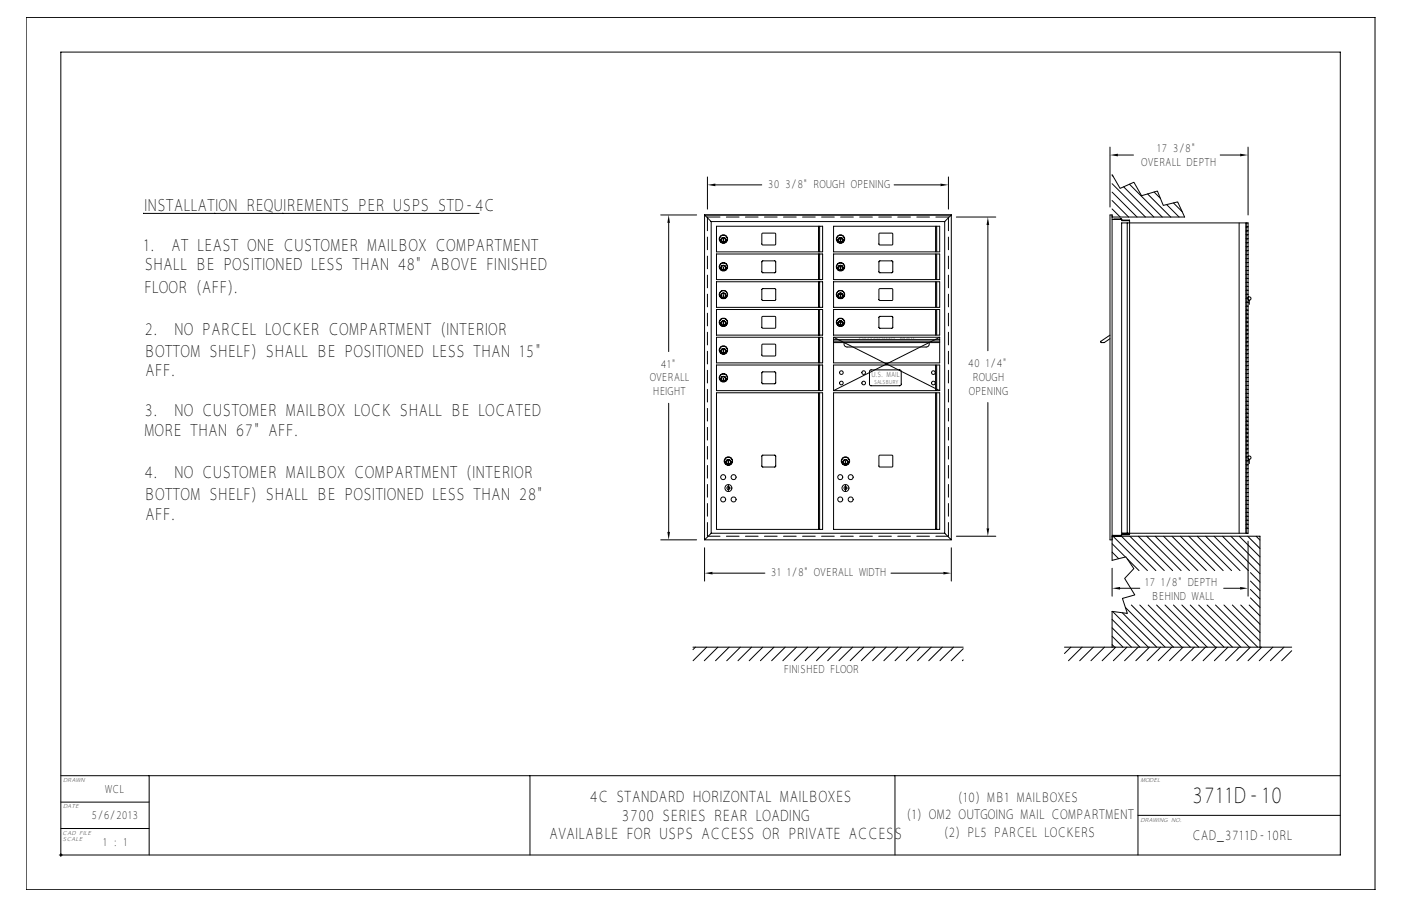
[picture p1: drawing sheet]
<svg xmlns="http://www.w3.org/2000/svg" width="432mm" height="279mm" viewBox="0 0 432 279" stroke-linecap="round" stroke-linejoin="round" font-family="sans-serif">
<g fill="none" stroke="#000" stroke-width=".31">
<path d="M8.1 5.4h415.7v269h-415.7zM218 54.6v9.9M220.5 57h14.3M275.6 57h14.3M292.3 54.6v9.9M342.1 45.4v18.4M342.8 53.8l2.4 4.3 4.3-1.9 2.3 4.2 4.9-1.5 1.8 4.4 4.5-1 2.1 4.6h-22.3M342.8 59.2l7.6 7.7M342.8 56.7l10.2 10.2M342.8 54.1l.3 .3M344.6 47.8h4.7M346.3 57.6l9.3 9.3"/>
<path d="M348.1 56.8l10.1 10.1M353.7 59.8l7.1 7.1M355.7 59.2l1.9 2M376.1 47.8h6.1M384.7 45.4v20.9M44.4 65.8h-.3h103.7M203.6 66.3h11.1M206.1 68.7v39.7M217.2 66.3h76M217.2 66.3v100.2M217.2 66.3l2 2M218 66.9v.3"/>
<path d="M219.2 68.3v96.1h72M219.2 68.3h72M220.8 69.8h32.7v7.9h-32.7zM220.8 78.3h32.7v7.9h-32.7zM222.9 73.8l.1 .7zM234.9 72h4.1v3.5h-4.1zM252.3 69.8v7.9M252.3 78.3v7.9M252.6 69.8v7.9M252.6 78.3v7.9M256.9 69.8h32.7v7.9h-32.7zM256.9 78.3h32.7v7.9h-32.7z"/>
<path d="M258.6 73.7h.9M259 73.8v.7l.1-.7M259.1 73.2v1M271 72h4.1v3.5h-4.1zM288.4 69.8v7.9M288.4 78.3v7.9M288.7 69.8v7.9M288.7 78.3v7.9M291.2 68.3v96.1M292.3 66.9v.3M293.2 66.3v100.2l-2-2.1M293.2 66.3l-2 2"/>
<path d="M294.8 66.9h12.1M304.5 69.4v38.8M342.8 67.7l2.9-.2v.5h2.5h-2.5M342.8 64.4l2.5 2.5M342.8 61.8l5.1 5.1M343.3 67.7v-.2h2.1v.2M345.7 68.7h38.4v95.7h-38.4zM346 68v-.1h2.1l.1 96.8M347.4 68.7v95.7M359.6 63.1l3.8 3.8M361.7 62.6l2.7 2.7M381.9 68.7v95.7"/>
<path d="M384.1 68.7h.6v95.7h-.6zM384.1 70h.6M384.1 71.2h.6M384.1 72.4h.6M384.1 73.6h.6M384.1 74.9h.6M384.1 76.1h.6M384.1 77.3h.6M384.1 78.5h.6M384.1 79.7h.6M220.8 86.9h32.7v7.9h-32.7zM220.8 95.4h32.7v7.9h-32.7z"/>
<path d="M222.9 90.9l.1 .7zM222.9 82.3l.1 .8zM222.9 99.4l.1 .8zM234.9 89.1h4.1v3.5h-4.1zM234.9 80.5h4.1v3.5h-4.1zM234.9 97.7h4.1v3.4h-4.1zM252.3 86.9v7.9M252.3 95.4v7.9M252.6 86.9v7.9M252.6 95.4v7.9M256.9 86.9h32.7v7.9h-32.7zM256.9 95.4h32.7v7.9h-32.7z"/>
<path d="M258.6 90.8h.9M258.6 82.3h.9M258.6 99.4h.9M259 82.3l.1 .8zM259 99.4l.1 .8zM259 90.9l.1 .7zM259.1 81.8v1M259.1 90.4v.9M259.1 98.9v1M271 89.1h4.1v3.5h-4.1zM271 80.5h4.1v3.5h-4.1zM271 97.7h4.1v3.4h-4.1z"/>
<path d="M288.4 86.9v7.9M288.4 95.4v7.9M288.7 86.9v7.9M288.7 95.4v7.9M384.1 81h.6M384.1 82.2h.6M384.1 83.4h.6M384.1 84.6h.6M384.1 85.9h.6M384.1 87.1h.6M384.1 88.3h.6M384.1 89.5h.6"/>
<path d="M384.1 90.8h.6M384.1 92h.6M384.1 93.2h.6M384.1 94.4h.6M384.1 95.6h.6M384.1 96.9h.6M384.1 98.1h.6M384.1 99.3h.6M384.7 91.7a.51 .51 0 0 1 .7 0 .51 .51 0 0 1 0 .7 .51 .51 0 0 1-.7 0M385.1 92.6v1.3M220.8 104h32.7v7.9h-32.7zM220.8 112.6h32.7v7.9h-32.7z"/>
<path d="M222.9 116.6l.1 .7zM222.9 108l.1 .7zM234.9 106.2h4.1v3.5h-4.1zM234.9 114.8h4.1v3.5h-4.1zM252.3 104v7.9M252.3 112.6v7.9M252.6 104v7.9M252.6 112.6v7.9M256.9 105.6h32.7M256.9 104v7.9h32.7v-7.9M256.9 104l32.7 16.5M256.9 105.2h32.7"/>
<path d="M256.9 104.7h32.7M256.9 104h32.7M260.2 105.6a.95 .95 0 0 0 .9 1.4h24.4a.95 .95 0 0 0 .8-1.4M268.1 114.2l9.4-.1 .3 .5-.1 4.1-.4 .3-9-.1-.3-.4zM288.4 112.6v7.9M288.7 112.6v7.9M289.6 104l-32.7 16.5M342.1 103.3l-2.9 2.2 1.1 .1 1.8-1.1M384.1 100.5h.6M384.1 101.8h.6M384.1 103h.6M384.1 104.2h.6"/>
<path d="M384.1 105.4h.6M384.1 106.7h.6M384.1 107.9h.6M384.1 109.1h.6M384.1 110.3h.6M384.1 111.5h.6M384.1 112.8h.6M384.1 114h.6M384.1 115.2h.6M384.1 116.4h.6M384.1 117.7h.6M384.1 118.9h.6"/>
<path d="M206.1 124.4v39.6M220.8 121.1h32.7v42.2h-32.7zM252.3 121.1v42.2M252.6 121.1v42.2M256.9 120.5v-7.9h32.7v7.9M256.9 120.5h32.7M256.9 121.1h32.7v42.2h-32.7zM288.4 121.1v42.2M288.7 121.1v42.2M304.5 124.1v38.8M384.1 120.1h.6M384.1 121.3h.6"/>
<path d="M384.1 122.5h.6M384.1 123.8h.6M384.1 125h.6M384.1 126.2h.6M384.1 127.4h.6M384.1 128.7h.6M384.1 129.9h.6M384.1 131.1h.6M384.1 132.3h.6M384.1 133.6h.6M384.1 134.8h.6M384.1 136h.6"/>
<path d="M384.1 137.2h.6M384.1 138.4h.6M384.1 139.7h.6M224.4 142.2l.2 .8zM224.5 149.4v2.2M234.9 140.5h4.1v3.4h-4.1zM260.5 142.2l.2 .8zM260.6 149.4v2.2M271 140.5h4.1v3.4h-4.1zM384.1 140.9h.6M384.1 142.1h.6M384.1 143.3h.6"/>
<path d="M384.1 144.6h.6M384.1 145.8h.6M384.1 147h.6M384.1 148.2h.6M384.1 149.4h.6M384.1 150.7h.6M384.1 151.9h.6M384.1 153.1h.6M384.1 154.3h.6M384.1 155.6h.6M384.1 156.8h.6M384.1 158h.6"/>
<path d="M384.1 159.2h.6M384.7 140.8a.51 .51 0 0 1 .7 0 .51 .51 0 0 1 0 .7 .51 .51 0 0 1-.7 0M385.1 141.7v1.2M203.6 166.5h11.1M217.2 168.9v10.3M218 165.1v.3M219.2 164.4l-2 2.1h76M219.6 176.8h16.1M274.6 176.8h16.2M292.3 165.1v.3M293.2 168.9v10.3M294.8 165.4h12.1"/>
<path d="M342.8 166.5h-.7v-100.2h.7v106.5l4.2-1.1 2.5 3.7-2.9 3 3.2 5.1-3.9 1 1.6 4.7-4.7-.7v11.1M342.8 165.1h2.6v.2M342.8 165.4h45.5v34.2M342.8 175.2v8.7M342.8 170.3l2 2M342.8 167.7l4.1 4.1M343 165.4l10.6 10.6M345.4 165.1v.2M345.6 165.4l10.6 10.6M345.7 164.4h2.5M346 164.7v.2h2.1v-.2M347.4 172.3l3.7 3.7"/>
<path d="M348.2 164.7h-2.5v.6h-2.4v-.2M348.2 165.4l10.6 10.6M350.8 165.4l10.6 10.6M353.4 165.4l10.6 10.6M356 165.4l10.6 10.6M358.6 165.4l10.6 10.6M361.2 165.4l10.6 10.6M363.8 165.4l10.6 10.6M366.4 165.4l10.6 10.6M369 165.4l10.6 10.6M371.6 165.4l10.6 10.6M374.2 165.4l10.6 10.6"/>
<path d="M376.8 165.4l11.5 11.5M379.4 165.4l8.9 8.9M382 165.4l6.3 6.3M384.1 160.5h.6M384.1 161.7h.6M384.1 162.9h.6M384.5 165.4l3.8 3.7M384.7 166.9v17M385.4 179.2l2.9 2.9M385.4 176.6l2.9 2.9M387.1 165.4l1.2 1.2M213.6 199.6h83.3"/>
<path d="M214.3 199.6l-.7 .7M217.8 199.6l-4.2 4.2M221.3 199.6l-4.2 4.2M224.7 199.6l-4.2 4.2M228.2 199.6l-4.2 4.2M231.6 199.6l-4.2 4.2M235.1 199.6l-4.2 4.2M238.5 199.6l-4.1 4.2M242 199.6l-4.2 4.2M245.5 199.6l-4.2 4.2M248.9 199.6l-4.2 4.2M252.4 199.6l-4.2 4.2"/>
<path d="M255.8 199.6l-4.1 4.2M259.3 199.6l-4.2 4.2M262.8 199.6l-4.2 4.2M266.2 199.6l-4.2 4.2M269.7 199.6l-4.2 4.2M273.1 199.6l-4.1 4.2M276.6 199.6l-4.2 4.2M280.1 199.6l-4.2 4.2M283.5 199.6l-4.2 4.2M287 199.6l-4.2 4.2M290.4 199.6l-4.2 4.2M293.9 199.6l-4.2 4.2"/>
<path d="M328.1 199.6h70M330 199.6l-1.9 1.9M333.5 199.6l-4.2 4.2M337 199.6l-4.2 4.2M340.4 199.6l-4.2 4.2M342.8 198.8l.7 .8M342.8 196.2l3.3 3.4M342.8 193.6l5.9 6M342.8 191l8.5 8.6M342.9 188.6l11 11M343.9 199.6l-4.2 4.2M345.2 181.4h6.1"/>
<path d="M345.9 189l10.6 10.6M346.9 187.3l12.2 12.3M347.3 199.6l-4.2 4.2M348.7 186.6l13 13M350.8 199.6l-4.2 4.2M351.3 186.6l13 13M353.9 186.6l13 13M354.2 199.6l-4.1 4.2M356.5 186.6l13 13M357.7 199.6l-4.2 4.2M359.1 186.6l13 13M361.2 199.6l-4.2 4.2"/>
<path d="M361.7 186.6l13 13M364.3 186.6l13 13M364.6 199.6l-4.2 4.2M366.8 186.6l13.1 13M368.1 199.6l-4.2 4.2M369.4 186.6l13 13M371.5 199.6l-4.1 4.2M372 186.6l13 13M374.6 186.6l13 13M375 199.6l-4.2 4.2M377.2 181.4h5M377.2 186.6l11.1 11.1"/>
<path d="M378.5 199.6l-4.2 4.2M379.8 186.6l8.5 8.5M381.9 199.6l-4.2 4.2M382.4 186.6l5.9 5.9M385 186.6l3.3 3.3M385.4 199.6l-4.2 4.2M385.4 184.4l2.9 2.9M385.4 181.8l2.9 2.9M388.8 199.6l-4.1 4.2M392.3 199.6l-4.2 4.2M395.8 199.6l-4.2 4.2M296.9 200.1l-3.7 3.7"/>
<path d="M296.9 203.5l-.3 .3M398.1 200.7l-3.1 3.1M18.8 239.2h394.3M46 239.2v24.5M163.3 239.2v24.5M275.8 239.2v24.5M350.7 239.2v24.5M18.8 247.4h27.2M18.8 255.5h27.2M53.8 243.6l.7-.5 1.2-.3h55.3a2.68 2.68 0 0 1 2.6 2.7v6.3a2.68 2.68 0 0 1-2.6 2.7h-55.3a2.68 2.68 0 0 1-2.7-2.7v-6.7zM54.1 243.9l.9-.6 .7-.1h55.3a2.29 2.29 0 0 1 2.3 2.3v6.3a2.29 2.29 0 0 1-2.3 2.3h-55.3a2.29 2.29 0 0 1-2.3-2.3v-6.7zM54.3 244.2l1.4-.6h55.3a1.91 1.91 0 0 1 1.9 1.9v6.3a1.91 1.91 0 0 1-1.9 1.9h-55.3a1.91 1.91 0 0 1-1.9-1.9v-6.3z"/>
<path d="M55 244.8l.7-.3h55.3l.6 .3 .3 .7v6.3l-.3 .7-.6 .3h-55.3l-.7-.3-.3-.7v-6.3zM55.1 246.4h1.7M55.1 249.4h5.9M55.1 249.8h1.2M55.1 250.2h1.3M55.1 250.6h1.4M55.1 251h1.8M55.1 246.8h1.4M55.1 247.2h1.3M55.1 247.5h1.2M55.1 247.9h1.2M55.1 248.3h1.2"/>
<path d="M55.1 248.7h1.4M55.1 249.1h1.6M55.1 251.4h56.5M55.1 251.7h56.5M55.1 245.6h56.5M55.1 246h56.5M55.1 252.1h56.4M55.1 245.2h56.4M55.6 252.4h55.5M55.6 244.9h55.5M55.7 244.9l-.4 .2-.2 .4v6.3l.2 .4 .4 .2M56.3 249.4a1.48 1.48 0 0 0 1.4 1.9"/>
<path d="M56.5 249.4l.2 1.1 .7 .5h3.9a1.52 1.52 0 0 0 1.2-1.4 1.52 1.52 0 0 0-1.2-1.5h-2.9l-.3-.3 .3-.3h2.3l.3 .4h1.5l-.1-1-.5-.5-4.2-.1a1.52 1.52 0 0 0-1.2 1.5 1.52 1.52 0 0 0 1.2 1.5h3l.3 .3-.3 .3h-2.3l-.3-.5M57.7 246.1a1.73 1.73 0 0 0-1.4 1.7 1.73 1.73 0 0 0 1.4 1.7M58.2 249.8h2.6M58.3 247.8h2.4M61.3 246.1a1.54 1.54 0 0 1 1.4 2h-.6l.4 .5 .2 1.1 1.9-3.5M62.2 246.4h2.3M62.3 248.3h1.2M62.5 246.8h1.8M62.6 248.7h.7M62.7 247.2h1.4M62.7 249.1h.4M62.7 247.5h1.2"/>
<path d="M62.7 247.9h1M64.2 251.1l.4-.9h2.7l.5 .9M64.2 251h3.5M64.4 250.6h3.1M64.8 246.3h2.4l2.5 4.7h-1.7l-.7-1.1h-2.7l-.6 1.1h-1.8zM66 247.7l.3 .6h-.6zM66 247.3l.7 1.4h-1.5zM67.3 246.2l2.4 4.4v-4.3M67.5 246.4h2.2M67.7 246.8h2M67.9 247.2h1.8M68.1 247.5h1.6"/>
<path d="M68.3 247.9h1.4M68.5 248.3h1.2M68.7 248.7h1M68.9 249.1h.8M69.1 249.4h.6M69.3 249.8h.4M69.9 246.3h1.5v3.6h3.9v1.1h-5.4zM71.6 246.8h3.9M71.6 247.2h3.7M71.6 247.5h3.7M71.6 247.9h3.7M71.6 248.3h3.7"/>
<path d="M71.6 248.7h3.8M75.5 251v-.4l.5 .5 .7 .2M75.8 246.4h-4.2v3h3.7M75.8 246.6l.9-.3h3.9l.7 .6 .2 1h-1.6l-.3-.4h-2.3l-.3 .3 .3 .3h3a1.52 1.52 0 0 1 1.2 1.5 1.52 1.52 0 0 1-1.2 1.4l-4.2-.1-.5-.4-.1-1.1h1.5l.3 .5h2.3l.3-.3-.3-.3h-2.9a1.56 1.56 0 0 1-.9-2.7zM76.7 246.1a1.75 1.75 0 0 0-1.5 1.2 1.75 1.75 0 0 0 .5 1.8h-4.1M77.2 249.8h2.6M77.4 249.4h2.2M77.5 247.5h2.1M77.5 247.9h2.1M80.3 246.1a1.54 1.54 0 0 1 1.4 2h-.7a1.77 1.77 0 0 1 .7 1.8 1.77 1.77 0 0 1-1.4 1.4M81.1 251h1.1M81.2 246.4h1"/>
<path d="M81.3 248.3h.9M81.5 250.6h.7M81.5 246.8h.7M81.5 248.7h.7M81.6 250.2h.6M81.6 247.2h.6M81.7 249.1h.5M81.7 249.4h.5M81.7 249.8h.5M81.7 247.5h.5M81.7 247.9h.5M82.2 246.3v4.7"/>
<path d="M84 249.2h2.6l.3 .4-.3 .3h-2.6zM84 247.4h2.6l.3 .4-.3 .3h-2.6zM84.2 249.4l2.5 .2-2.5 .1zM84.2 247.6l2.5 .1-2.5 .2zM87.1 246.1a1.62 1.62 0 0 1 1.3 2.4 1.69 1.69 0 0 1-1.2 2.8M87.1 246.3a1.44 1.44 0 0 1 1 2.3 1.49 1.49 0 0 1-.9 2.4h-4.8v-4.7h4.8M88 246.4h1.2M88.1 251h1.7M88.3 246.8h.9M88.4 250.6h1M88.5 248.3h.7M88.5 248.7h.7"/>
<path d="M88.5 247.2h.7M88.5 247.9h.7M88.5 247.5h.7M88.6 250.2h.7M88.6 249.1h.6M88.6 249.4h.6M88.6 249.8h.6M89.2 246.3v3.6a1.4 1.4 0 0 0 1.4 1.4M89.4 246.3h1.6v3.3l.3 .3 3-.1 .1-3.5h1.5l-.1 4.2-.5 .4-.6 .1-4.7-.1-.4-.4-.2-.6zM91.2 246.3l.1 3.4h2.9v-3.4M91.2 246.4h3M91.2 249.4h3"/>
<path d="M91.2 246.8h3M91.2 247.2h3M91.2 247.5h3M91.2 247.9h3M91.2 248.3h3M91.2 248.7h3M91.2 249.1h3M95.6 251h1.2M95.9 250.6h.9M96.1 250.2h.7M96.1 246.3v3.6a1.4 1.4 0 0 1-1.4 1.4M96.1 246.4h.7"/>
<path d="M96.1 249.4h.7M96.1 249.8h.7M96.1 246.8h.7M96.1 247.2h.7M96.1 247.5h.7M96.1 247.9h.7M96.1 248.3h.7M96.1 248.7h.7M96.1 249.1h.7M96.8 246.3v4.7M98.6 247.4h2.7l.2 1.1-.3 .2h-2.6zM98.8 247.6h2.4l.1 .8-2.5 .1z"/>
<path d="M98.8 250.2h2.5M98.8 250.6h2.5M98.8 251h2.5M98.8 247.9h2.5M98.8 248.3h2.5M101.3 250.2l-2.5-.1v.9M101.3 250.2v.8M101.8 246.1a1.4 1.4 0 0 1 1.4 1.4v1.1l1.6 .1M102.9 246.4l2.7 3.2v1.4M103 248.6v.2a.48 .48 0 0 0-.3 .5 .48 .48 0 0 0 .3 .4v1.3h-1.5v-.9l-.3-.2h-2.6v1.1h-1.6v-4.7h4.8l.9 .3a2.15 2.15 0 0 1 .3 2M103 246.3h2l1.6 1.8 1.6-1.8h2l-2.8 3.2v1.5h-1.6v-1.5zM103.1 249.4h2.4"/>
<path d="M103.1 249.1h2.1M103.2 247.2h.3M103.2 249.8h2.4M103.2 248.6l-.2 .7 .2 1.7M103.2 250.2h2.4M103.2 250.6h2.4M103.2 251h2.4M103.2 247.5h.6M103.2 247.9h1M103.2 248.3h1.3M105.2 246.1l1.4 1.6 1.4-1.6M105.4 246.4h2.4"/>
<path d="M105.8 246.8h1.7M106.1 247.2h1M106.4 247.5h.4M107.6 249.8h4M107.6 250.2h4M107.6 250.6h4M107.6 251h4M107.7 249.4h3.9M108 249.1h3.6M108.4 248.7h3.2M108.7 248.3h2.9M109 247.9h2.6"/>
<path d="M109.4 247.5h2.2M109.7 247.2h1.9M110 246.8h1.6M111 244.9l.4 .2 .2 .4v6.3l-.2 .4-.4 .2M111.6 246.4h-1.2l-2.8 3.2v1.4M350.7 251.4h62.4M18.3 263.7h394.8v-247.6h-394.3v248.1"/>
<circle cx="223" cy="73.7" r="1.28"/>
<circle cx="223" cy="74" r=".7"/>
<circle cx="223" cy="74" r=".73"/>
<circle cx="223" cy="74" r=".76"/>
<circle cx="223" cy="73.7" r="1.19"/>
<circle cx="259.1" cy="74" r=".73"/>
<circle cx="259.1" cy="73.7" r="1.19"/>
<circle cx="259.1" cy="74" r=".7"/>
<circle cx="259.1" cy="74" r=".76"/>
<circle cx="259.1" cy="73.7" r="1.28"/>
<circle cx="223" cy="99.4" r="1.28"/>
<circle cx="223" cy="90.8" r="1.28"/>
<circle cx="223" cy="82.3" r="1.28"/>
<circle cx="223" cy="99.7" r=".7"/>
<circle cx="223" cy="91.1" r=".7"/>
<circle cx="223" cy="82.6" r=".7"/>
<circle cx="223" cy="82.6" r=".73"/>
<circle cx="223" cy="91.1" r=".73"/>
<circle cx="223" cy="99.7" r=".73"/>
<circle cx="223" cy="82.6" r=".76"/>
<circle cx="223" cy="99.7" r=".76"/>
<circle cx="223" cy="91.1" r=".76"/>
<circle cx="223" cy="82.3" r="1.19"/>
<circle cx="223" cy="90.8" r="1.19"/>
<circle cx="223" cy="99.4" r="1.19"/>
<circle cx="259.1" cy="99.7" r=".76"/>
<circle cx="259.1" cy="82.6" r=".73"/>
<circle cx="259.1" cy="82.6" r=".76"/>
<circle cx="259.1" cy="82.3" r="1.19"/>
<circle cx="259.1" cy="90.8" r="1.19"/>
<circle cx="259.1" cy="99.4" r="1.19"/>
<circle cx="259.1" cy="99.7" r=".73"/>
<circle cx="259.1" cy="82.6" r=".7"/>
<circle cx="259.1" cy="99.7" r=".7"/>
<circle cx="259.1" cy="90.8" r="1.28"/>
<circle cx="259.1" cy="91.1" r=".76"/>
<circle cx="259.1" cy="91.1" r=".7"/>
<circle cx="259.1" cy="82.3" r="1.28"/>
<circle cx="259.1" cy="99.4" r="1.28"/>
<circle cx="259.1" cy="91.1" r=".73"/>
<circle cx="223" cy="116.5" r="1.19"/>
<circle cx="223" cy="116.8" r=".7"/>
<circle cx="223" cy="116.8" r=".76"/>
<circle cx="223" cy="116.5" r="1.28"/>
<circle cx="223" cy="108" r="1.28"/>
<circle cx="223" cy="116.8" r=".73"/>
<circle cx="223" cy="108.3" r=".7"/>
<circle cx="223" cy="108.3" r=".73"/>
<circle cx="223" cy="108.3" r=".76"/>
<circle cx="223" cy="108" r="1.19"/>
<circle cx="259.3" cy="114.9" r=".56"/>
<circle cx="259.3" cy="118.1" r=".56"/>
<circle cx="266.2" cy="118.1" r=".56"/>
<circle cx="266.2" cy="114.9" r=".56"/>
<circle cx="287.7" cy="114.9" r=".56"/>
<circle cx="287.7" cy="118.1" r=".56"/>
<circle cx="222.9" cy="147.1" r=".76"/>
<circle cx="222.9" cy="154" r=".76"/>
<circle cx="224.5" cy="142.2" r="1.19"/>
<circle cx="224.5" cy="150.5" r="1.07"/>
<circle cx="224.5" cy="142.5" r=".7"/>
<circle cx="224.5" cy="142.5" r=".73"/>
<circle cx="224.5" cy="142.5" r=".76"/>
<circle cx="224.5" cy="150.5" r=".46"/>
<circle cx="224.5" cy="142.2" r="1.28"/>
<circle cx="226.1" cy="147.1" r=".76"/>
<circle cx="226.1" cy="154" r=".76"/>
<circle cx="259" cy="147.1" r=".76"/>
<circle cx="259" cy="154" r=".76"/>
<circle cx="260.6" cy="142.5" r=".7"/>
<circle cx="260.6" cy="150.5" r="1.07"/>
<circle cx="260.6" cy="142.5" r=".73"/>
<circle cx="260.6" cy="142.2" r="1.19"/>
<circle cx="260.6" cy="142.2" r="1.28"/>
<circle cx="260.6" cy="142.5" r=".76"/>
<circle cx="260.6" cy="150.5" r=".46"/>
<circle cx="262.2" cy="147.1" r=".76"/>
<circle cx="262.2" cy="154" r=".76"/>
</g>
<path d="M218 57l2.5-.4v.8zM289.9 56.6l2.4 .4-2.4 .4zM342.1 47.8l2.5-.4v.8zM382.2 47.4l2.5 .4-2.5 .4zM206.1 66.3l.4 2.4h-.8zM304.5 66.9l.4 2.5h-.8zM205.7 164h.8l-.4 2.5zM217.2 176.8l2.4-.5v.9zM290.8 176.3l2.4 .5-2.4 .4zM304.1 162.9h.8l-.4 2.5zM342.8 181.4l2.4-.4v.8zM382.2 181l2.5 .4-2.5 .4z" fill="#000"/>
<path d="M218 165.4v-98.5M292.3 165.4v-98.5" fill="none" stroke="#000" stroke-width=".31" stroke-dasharray="3.9 2" stroke-dashoffset="-.3"/>
<path d="M218 66.9h74.3M218 165.4h74.3" fill="none" stroke="#000" stroke-width=".31" stroke-dasharray="3.9 2"/>
<path d="M46.4 240.5h114.1v21.4h-114.1z" fill-rule="evenodd" fill="#fff"/>
<text font-size="6.9" x="367.3" y="247.8">3711D-10</text>
<g font-size="5.2">
<text x="44.4" y="65.1">INSTALLATION REQUIREMENTS PER USPS STD-4C</text>
<text x="44.1" y="77.3">1.</text>
<text x="52.8" y="77.3">AT LEAST ONE CUSTOMER MAILBOX COMPARTMENT</text>
<text x="44.5" y="83.4">SHALL BE POSITIONED LESS THAN 48&quot; ABOVE FINISHED</text>
<text x="44.4" y="90.2">FLOOR (AFF).</text>
<text x="44.5" y="103.2">2.</text>
<text x="53.7" y="103.2">NO PARCEL LOCKER COMPARTMENT (INTERIOR</text>
<text x="44.4" y="110">BOTTOM SHELF) SHALL BE POSITIONED LESS THAN 15&quot;</text>
<text x="44.8" y="116.1">AFF.</text>
<text x="44.5" y="128.3">3.</text>
<text x="53.7" y="128.3">NO CUSTOMER MAILBOX LOCK SHALL BE LOCATED</text>
<text x="44.4" y="134.4">MORE THAN 67&quot; AFF.</text>
<text x="44.5" y="147.4">4.</text>
<text x="53.7" y="147.4">NO CUSTOMER MAILBOX COMPARTMENT (INTERIOR</text>
<text x="44.4" y="154.2">BOTTOM SHELF) SHALL BE POSITIONED LESS THAN 28&quot;</text>
<text x="44.8" y="160.3">AFF.</text>
</g>
<g font-size="4.8">
<text x="181.8" y="247.5">4C STANDARD HORIZONTAL MAILBOXES</text>
<text x="191.6" y="253.2">3700 SERIES REAR LOADING</text>
<text x="169.2" y="258.9">AVAILABLE FOR USPS ACCESS OR PRIVATE ACCESS</text>
</g>
<g font-size="4.1">
<text x="295.2" y="247.3">(10) MB1 MAILBOXES</text>
<text x="279.4" y="252.7">(1) OM2 OUTGOING MAIL COMPARTMENT</text>
<text x="290.9" y="258.2">(2) PL5 PARCEL LOCKERS</text>
<text x="367.4" y="259">CAD_3711D-10RL</text>
</g>
<g font-size="3.5">
<text x="356.6" y="47">17 3/8&quot;</text>
<text x="351.7" y="51.3">OVERALL DEPTH</text>
<text x="236.7" y="57.8">30 3/8&quot; ROUGH OPENING</text>
<text x="203.7" y="113.5">41&quot;</text>
<text x="298.4" y="113.3">40 1/4&quot;</text>
<text x="200.2" y="117.6">OVERALL</text>
<text x="299.8" y="117.6">ROUGH</text>
<text x="201.2" y="121.7">HEIGHT</text>
<text x="298.6" y="121.7">OPENING</text>
<text x="237.6" y="177.6">31 1/8&quot; OVERALL WIDTH</text>
<text x="352.8" y="180.6">17 1/8&quot; DEPTH</text>
<text x="354.9" y="184.9">BEHIND WALL</text>
<text x="241.6" y="207.4">FINISHED FLOOR</text>
<text x="32.4" y="244.5">WCL</text>
<text x="28.2" y="252.6">5/6/2013</text>
<text x="31.7" y="260.8">1 : 1</text>
</g>
<text font-size="2.2" x="268.6" y="116.4">U.S. MAIL</text>
<g font-size="1.8">
<text x="19.5" y="241.2">DRAWN</text>
<text x="351.5" y="241.2">MODEL</text>
<text x="19.5" y="249.3">DATE</text>
<text x="19.2" y="257.5">CAD FILE</text>
<text x="351.5" y="253.4">DRAWING NO.</text>
<text x="19.3" y="259.5">SCALE</text>
</g>
<text font-size="1.7" x="269.4" y="118.3">SALSBURY</text>
<g font-size=".5">
<text x="264.7" y="104.6">OUTGOING</text>
<text x="277.4" y="104.6">MAIL</text>
</g>
</svg>
